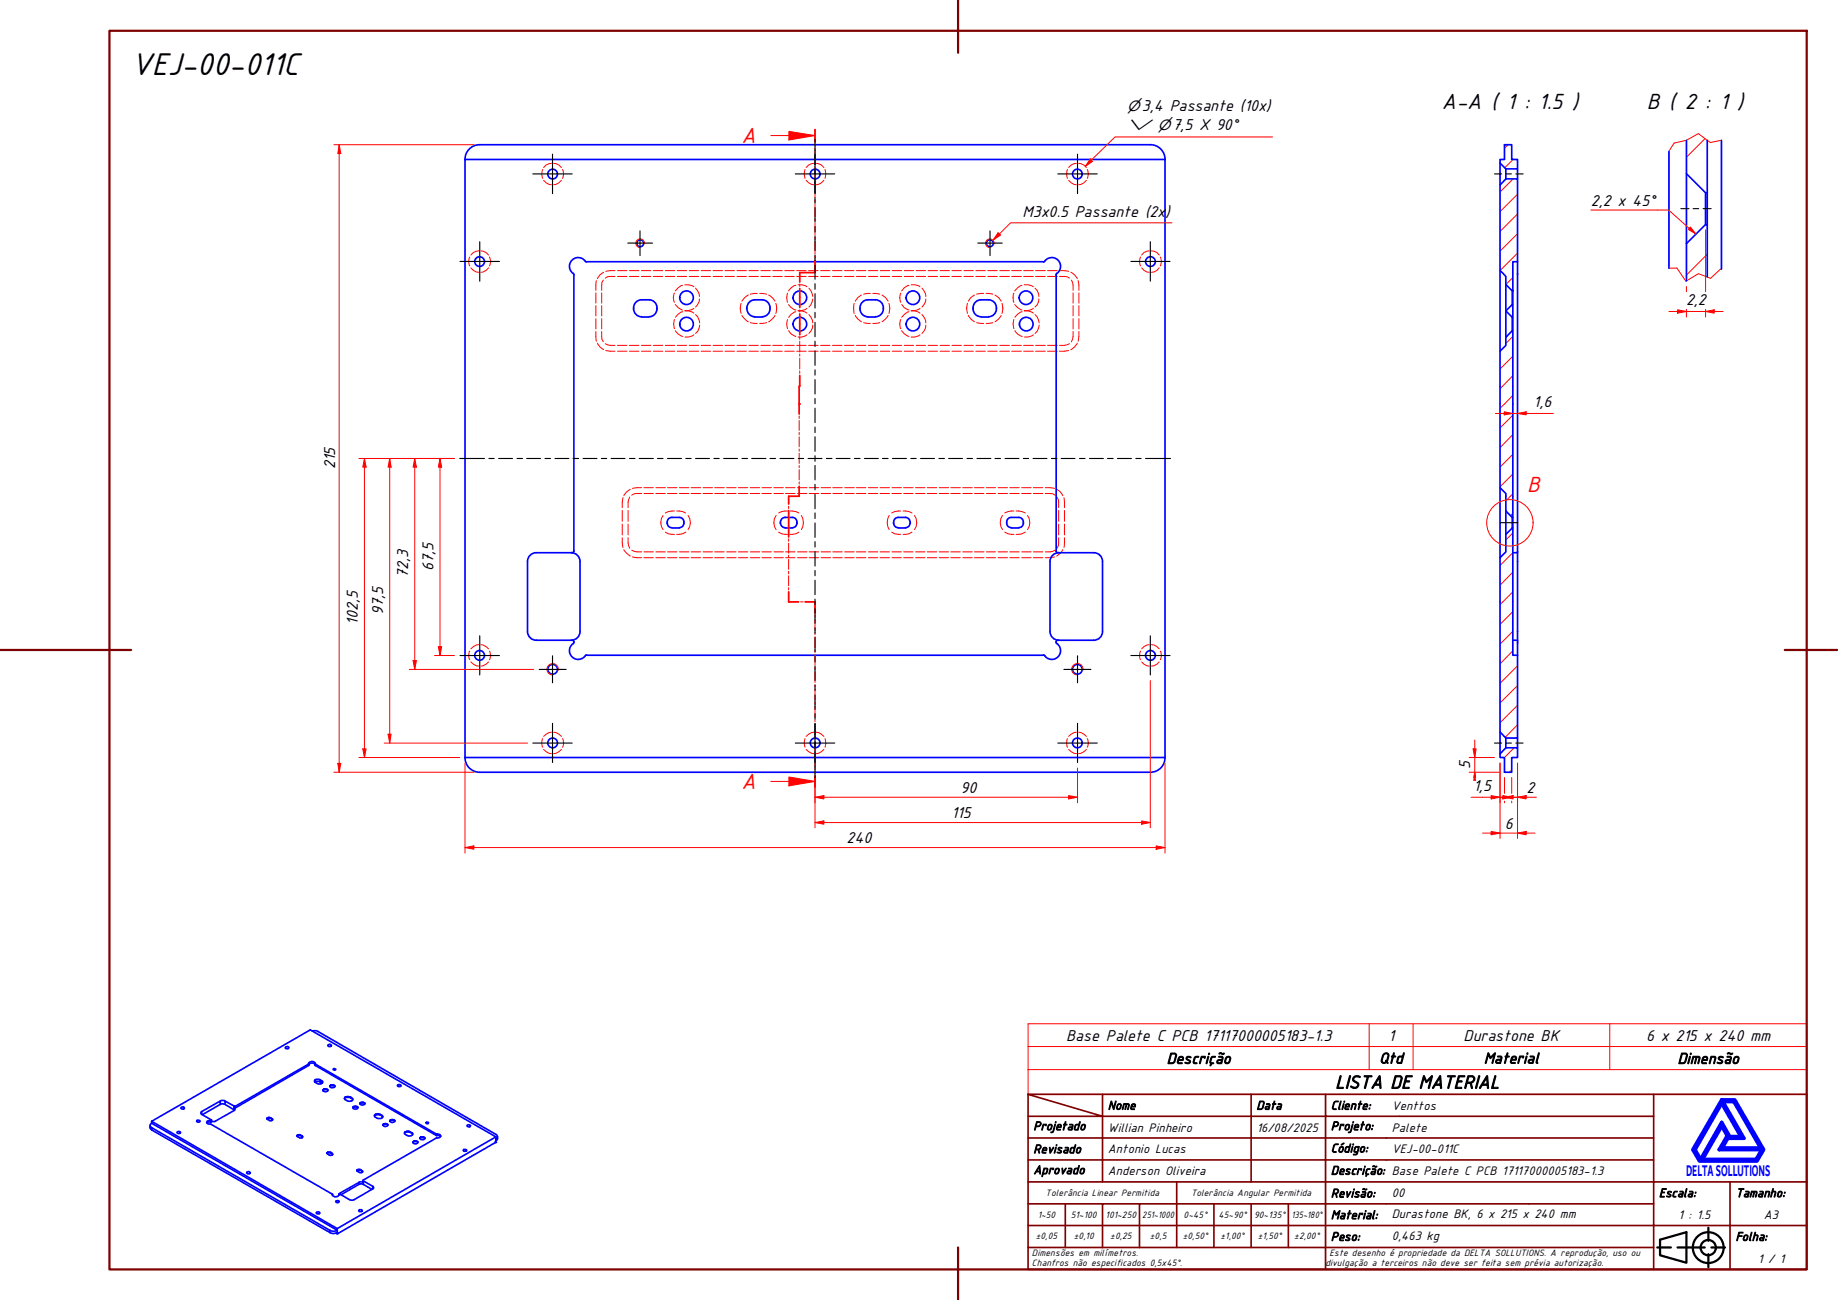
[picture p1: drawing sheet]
<svg xmlns="http://www.w3.org/2000/svg" width="420mm" height="297mm" viewBox="0 0 420 297" stroke-linecap="round" stroke-linejoin="round" font-family="sans-serif">
<!-- layer: Hatch (ABNT) -->
<g fill="none" stroke="#f00" stroke-width=".23">
<path d="M344.7 33.1l-.8 .8M345.9 36.4l-1.9 1.9M389.8 31.7l-4.3 4.2M345.9 40.9l-3 3M346.9 57.8l-4 4M346.9 53.4l-4 4M346.9 48.9l-4 4M346.9 44.4l-4 4M390.3 58.1l-4.8 4.8M345.8 76.9l-1.6 1.6M345.8 63.4l-1.6 1.6M345.8 72.4l-.1 .1"/>
<path d="M345.8 85.8l-2.9 3M345.8 81.4l-2.9 2.9M345.8 90.3l-2.9 3M345.8 99.3l-2.9 3M345.8 94.9l-2.9 2.9M345.8 112.8l-1.6 1.6M345.8 108.3l-2.9 2.9M345.8 103.8l-2.9 2.9M345.8 117.3l-.5 .5M345.8 139.7l-2.9 3M345.8 135.2l-2.9 3M345.8 130.7l-2.9 3"/>
<path d="M345.8 126.3l-2.9 2.9M345.8 121.8l-1.6 1.6M345.8 148.7l-2.9 3M345.8 144.3l-2.9 2.9M346.9 156.6l-4 4M346.9 152.1l-4 4M345.6 175.9l-.5 .6M346.1 170.9l-2.2 2.2M346.9 165.6l-2.8 2.9M346.9 161.1l-4 4"/>
</g>
<!-- layer: Hidden (ABNT) -->
<g fill="none" stroke="#f00" stroke-width=".23">
<path d="M106.4 36.6l-.1 .2M106.6 36.4l-.1 .1M124.1 38.7a2.16 2.16 0 0 0 0 2.1M126 37.3l-1.2 .4-.5 .6M126.6 37.3l1.2 .4 .5 .6M128.6 38.7a2.16 2.16 0 0 1 0 2.1M184 38.7a2.8 2.8 0 0 0 0 2.1M186.1 37.3l-1.3 .4-.5 .6M186.6 37.3l1.2 .4 .5 .6M188.6 38.7a2.8 2.8 0 0 1 0 2.1M244 38.7a2.8 2.8 0 0 0 0 2.1M246.1 37.3l-1.2 .4-.6 .6"/>
<path d="M246.6 37.3l1.2 .4 .5 .6M248.5 38.7a2.16 2.16 0 0 1 0 2.1M266 36.4l.1 .1M266.3 36.6v.2M107.4 58.7a2.16 2.16 0 0 0 0 2.1M109.4 57.3l-1.2 .4-.6 .6M109.9 57.3l1.2 .4 .6 .6M111.9 58.7a2.16 2.16 0 0 1 0 2.1M124.3 41.2l.5 .6 .7 .3 .5 .1M128.3 41.2l-.5 .6-.7 .3-.5 .1M184.3 41.2l.5 .6 .7 .3 .6 .1M188.3 41.2l-.5 .6-.7 .3-.5 .1"/>
<path d="M244.3 41.2l.6 .6 .7 .3 .5 .1M248.3 41.2l-.5 .6-.7 .3-.5 .1M260.7 58.7a2.16 2.16 0 0 0 0 2.1M262.7 57.3l-1.2 .4-.5 .6M263.2 57.3l1.3 .4 .5 .6M265.2 58.7a2.16 2.16 0 0 1 0 2.1M107.6 61.2l.6 .6 .7 .4h.5M111.7 61.2l-.6 .6-.7 .4h-.5M136.2 75.7l.1 2.3M136.2 66.9v2.4M136.2 69.8v2.4M136.2 72.8v2.4"/>
<path d="M136.3 64.1l-.1 2.2M136.6 78.4a2.63 2.63 0 0 0 1.4 1.5M137.5 75.7l.1 1.8 .3 .6M137.5 66.9v2.4M137.5 69.8v2.4M137.5 72.8v2.4M137.9 64l-.3 .5-.1 1.8M138 62.2a2.63 2.63 0 0 0-1.4 1.5M138.4 78.5l1.1 .4h1.1M140.6 61.8l-2.1 .2M140.6 63.2h-1.7l-.5 .3M141.2 61.8h2.1"/>
<path d="M141.2 78.9h2.1M141.2 63.2h2.1M143.9 61.8h2.1M143.9 78.9h2.1M143.9 63.2h2.1M146.6 61.8h2.2M146.6 78.9h2.2M146.6 63.2h2.2M149.4 61.8h2.1M149.4 78.9h2.1M149.4 63.2h2.1M152.1 61.8h2.1"/>
<path d="M152.1 78.9h2.1M152.1 63.2h2.1M154.2 73a2.97 2.97 0 0 0 0 2.1M154.2 67a2.29 2.29 0 0 0 0 2.1M154.4 69.6l.6 .7 1 .6M154.4 75.6a2.49 2.49 0 0 0 1.7 1.3M154.8 61.8h2.2M154.8 78.9h2.2M154.8 63.2h2.2M156 65.2l-1 .6-.6 .7M156.1 71.2a2.69 2.69 0 0 0-1.7 1.3M156.5 65.1h.9l1.2 .4"/>
<path d="M156.6 71h.8l1.2 .6M157.5 61.8h2.2M157.5 78.9h2.2M157.5 63.2h2.2M158.6 76.5l-1.2 .5h-.8M158.6 70.5l-1.2 .5h-.9M159 71.9l.5 .5 .5 1.4M159 65.8l.8 1.4 .1 .5M159.9 68.3l-.1 .6-.8 1.3M160 74.3l-.5 1.4-.5 .5M160.3 61.8h2.1M160.3 78.9h2.1"/>
<path d="M160.3 63.2h2.1M163 61.8h2.2M163 78.9h2.2M163 63.2h2.2M165.7 61.8h2.2M165.7 78.9h2.2M165.7 63.2h2.2M168.5 61.8h2.1M168.5 78.9h2.1M168.5 63.2h2.1M169.2 70.5l.2 1.1M169.4 69.3l-.2 1.1"/>
<path d="M169.6 72.1l.6 .8 .9 .6M171.1 67.4l-.9 .6-.6 .8M171.2 61.8h2.2M171.2 78.9h2.2M171.2 63.2h2.2M171.5 73.7l1.6 .2M173.1 67l-1.6 .2M173.7 67l1.6 .2M173.9 61.8h2.2M173.9 78.9h2.2M173.9 63.2h2.2M175.3 73.7l-1.6 .2"/>
<path d="M175.7 67.4l.8 .6 .7 .8M176.7 61.8h2.1M176.7 78.9h2.1M176.7 63.2h2.1M177.2 72.1l-.7 .8-.8 .6M177.4 69.3l.1 1.1M177.5 70.5l-.1 1.1M179.4 61.8h2.1M179.4 78.9h2.1M179.4 63.2h2.1M180 67a2.97 2.97 0 0 0 0 2.1M180 73a2.97 2.97 0 0 0 0 2.1"/>
<path d="M180.3 69.6a2.69 2.69 0 0 0 1.6 1.3M180.3 75.6a2.49 2.49 0 0 0 1.6 1.3M181.9 65.2a2.69 2.69 0 0 0-1.6 1.3M181.9 71.2a2.69 2.69 0 0 0-1.6 1.3M182.1 61.8h2.2M182.1 78.9h2.2M182.1 63.2h2.2M182.4 65.1h.9l1.2 .4M182.4 71h.9l1.2 .6M184.5 70.5l-1.2 .5h-.9M184.5 76.5l-1.2 .5h-.9M184.8 61.8h2.2"/>
<path d="M184.8 78.9h2.2M184.8 63.2h2.2M184.9 65.8l.5 .6 .4 1.3M184.9 71.9l.8 1.3 .1 .6M185.8 68.3l-.4 1.3-.5 .6M185.8 74.3l-.1 .6-.8 1.3M187.6 61.8h2.1M187.6 78.9h2.1M187.6 63.2h2.1M190.3 61.8h2.2M190.3 78.9h2.2M190.3 63.2h2.2"/>
<path d="M193 61.8h2.2M193 78.9h2.2M193 63.2h2.2M195.1 70.5l.2 1.1M195.3 69.3l-.2 1.1M195.5 72.1l.6 .8 .8 .6M195.8 61.8h2.1M195.8 78.9h2.1M195.8 63.2h2.1M196.9 67.4a2.81 2.81 0 0 0-1.4 1.4M197.4 73.7l1.5 .2M198.5 61.8h2.2"/>
<path d="M198.5 78.9h2.2M198.5 63.2h2.2M198.9 67l-1.5 .2M199.5 67l1.6 .2M201.1 73.7l-1.6 .2M201.2 61.8h2.2M201.2 78.9h2.2M201.2 63.2h2.2M201.6 67.4a2.81 2.81 0 0 1 1.4 1.4M203 72.1l-.6 .8-.8 .6M203.2 69.3l.2 1.1M203.4 70.5l-.2 1.1"/>
<path d="M204 61.8h2.1M204 78.9h2.1M204 63.2h2.1M205.9 67a2.29 2.29 0 0 0 0 2.1M205.9 73a2.29 2.29 0 0 0 0 2.1M206.1 69.6a2.69 2.69 0 0 0 1.7 1.3M206.1 75.6a2.98 2.98 0 0 0 1.7 1.3M206.7 61.8h2.2M206.7 78.9h2.2M206.7 63.2h2.2M207.8 65.2a2.69 2.69 0 0 0-1.7 1.3M207.8 71.2l-1 .6-.7 .7"/>
<path d="M208.3 65.1h.8l1.2 .4M208.3 71h.8l1.2 .6M209.4 61.8h2.2M209.4 78.9h2.2M209.4 63.2h2.2M210.3 70.5l-1.2 .5h-.8M210.3 76.5l-1.2 .5h-.8M210.8 65.8l.8 1.4v.5M210.8 71.9l.8 1.3v.6M211.6 68.3v.6l-.8 1.3M211.6 74.3v.6l-.8 1.3M212.2 61.8h2.1"/>
<path d="M212.2 78.9h2.1M212.2 63.2h2.1M214.9 61.8h2.1M214.9 78.9h2.1M214.9 63.2h2.1M217.6 61.8h2.2M217.6 78.9h2.2M217.6 63.2h2.2M220.3 61.8h2.2M220.3 78.9h2.2M220.3 63.2h2.2M221 70.5l.2 1.1"/>
<path d="M221.2 69.3l-.2 1.1M221.4 72.1l.5 .8 .9 .6M222.8 67.4a2.81 2.81 0 0 0-1.4 1.4M223.1 61.8h2.1M223.1 78.9h2.1M223.1 63.2h2.1M223.3 73.7l1.6 .2M224.9 67l-1.6 .2M225.4 67l1.5 .2M225.8 61.8h2.2M225.8 78.9h2.2M225.8 63.2h2.2"/>
<path d="M226.9 73.7l-1.5 .2M227.5 67.4a2.81 2.81 0 0 1 1.4 1.4M228.5 61.8h2.3M228.5 78.9h2.3M228.5 63.2h2.3M228.9 72.1l-.6 .8-.8 .6M229 69.3l.2 1.1M229.2 70.5l-.2 1.1M231.3 61.8h2.2M231.3 78.9h2.2M231.3 63.2h2.2M231.8 73a2.97 2.97 0 0 0 0 2.1"/>
<path d="M231.8 67a2.97 2.97 0 0 0 0 2.1M232 69.6l.6 .7 1 .6M232 75.6a2.49 2.49 0 0 0 1.7 1.3M233.6 65.2l-1 .6-.6 .7M233.7 71.2a2.69 2.69 0 0 0-1.7 1.3M234 61.8h2.2M234 78.9h2.2M234 63.2h2.2M234.1 65.1h.9l1.2 .4M234.2 71h.8l1.2 .6M236.2 76.5l-1.2 .5h-.8M236.2 70.5l-1.2 .5h-.9"/>
<path d="M236.6 71.9l.5 .5 .5 1.4M236.6 65.8l.5 .6 .4 1.3M236.7 61.8h2.3M236.7 78.9h2.3M236.7 63.2h2.3M237.5 68.3l-.4 1.3-.5 .6M237.6 74.3l-.5 1.4-.5 .5M239.5 61.8h2.2M239.5 78.9h2.2M239.5 63.2h2.2M242.2 61.8l2.1 .2M242.2 63.2h1.7l.6 .3"/>
<path d="M244.5 78.5l-1.2 .4h-1.1M244.8 62.2a3.1 3.1 0 0 1 1.5 1.5M244.9 64l.4 1.1v1.2M245.3 75.7v1.2l-.4 1.2M245.3 66.9v2.4M245.3 69.8v2.4M245.3 72.8v2.4M246.3 78.4a3.1 3.1 0 0 1-1.5 1.5M246.4 64.1l.2 2.2M246.6 75.7l-.2 2.3M246.6 66.9v2.4M246.6 69.8v2.4"/>
<path d="M246.6 72.8v2.4M261 61.2l.5 .6 .7 .4h.5M265 61.2l-.5 .6-.7 .4h-.6M138.5 80.1l2.1 .1M141.2 80.2h2.1M143.9 80.2h2.1M146.6 80.2h2.2M149.4 80.2h2.1M152.1 80.2h2.1M154.8 80.2h2.2M157.5 80.2h2.2M160.3 80.2h2.1"/>
<path d="M163 80.2h2.2M165.7 80.2h2.2M168.5 80.2h2.1M171.2 80.2h2.2M173.9 80.2h2.2M176.7 80.2h2.1M179.4 80.2h2.1M182.1 80.2h2.2M184.8 80.2h2.2M187.6 80.2h2.1M190.3 80.2h2.2M193 80.2h2.2"/>
<path d="M195.8 80.2h2.1M198.5 80.2h2.2M201.2 80.2h2.2M204 80.2h2.1M206.7 80.2h2.2M209.4 80.2h2.2M212.2 80.2h2.1M214.9 80.2h2.1M217.6 80.2h2.2M220.3 80.2h2.2M223.1 80.2h2.1M225.8 80.2h2.2"/>
<path d="M228.5 80.2h2.3M231.3 80.2h2.2M234 80.2h2.2M236.7 80.2h2.3M239.5 80.2h2.2M244.3 80.1l-2.1 .1M142.2 116.6v2.5M142.2 119.7v2.5M142.4 113.7l-.2 2.3M143.6 116.6v2.5M143.6 119.7v2.5M144 113.6l-.4 1.1v1.3"/>
<path d="M144.1 111.8a3.1 3.1 0 0 0-1.5 1.5M146.7 112.8h-1.7l-.6 .3M146.7 111.4l-2.1 .2M147.2 111.4h2.2M147.2 112.8h2.2M149.9 111.4h2.2M149.9 112.8h2.2M151.1 119.5l.1 .8 .4 .7M151.6 117.8l-.4 .7-.1 .9M152.6 111.4h2.1M152.6 112.8h2.1M154.2 116.8l-1.4 .1-.7 .3"/>
<path d="M154.7 116.8l1.3 .1 .7 .3M155.3 111.4h2.2M155.3 112.8h2.2M157.3 117.8l.4 .7 .1 .9M157.8 119.5l-.1 .8-.4 .7M158 111.4h2.1M158 112.8h2.1M160.7 111.4h2.2M160.7 112.8h2.2M163.4 111.4h2.1M163.4 112.8h2.1M166.1 111.4h2.2"/>
<path d="M166.1 112.8h2.2M168.8 111.4h2.1M168.8 112.8h2.1M171.5 111.4h2.2M171.5 112.8h2.2M174.2 111.4h2.1M174.2 112.8h2.1M176.9 119.5l.1 .8 .4 .7M176.9 111.4h2.2M176.9 112.8h2.2M177.4 117.8l-.4 .7-.1 .9M179.6 111.4h2.1"/>
<path d="M179.6 112.8h2.1M180 116.8l-1.3 .1-.7 .3M180.6 116.8l1.3 .1 .7 .3M182.3 111.4h2.2M182.3 112.8h2.2M183.2 117.8l.3 .7 .1 .9M183.6 119.5l-.4 1.5M185 111.4h2.1M185 112.8h2.1M187.7 111.4h2.2M187.7 112.8h2.2M190.4 111.4h2.1"/>
<path d="M190.4 112.8h2.1M193.1 111.4h2.2M193.1 112.8h2.2M195.8 111.4h2.1M195.8 112.8h2.1M198.5 111.4h2.2M198.5 112.8h2.2M201.2 111.4h2.1M201.2 112.8h2.1M202.8 119.5l.5 1.5M203.3 117.8l-.4 .7-.1 .9M203.9 111.4h2.2"/>
<path d="M203.9 112.8h2.2M205.9 116.8l-1.4 .1-.7 .3M206.4 116.8l1.4 .1 .7 .3M206.6 111.4h2.1M206.6 112.8h2.1M209 117.8l.4 .7 .1 .9M209.3 111.4h2.2M209.3 112.8h2.2M209.5 119.5l-.1 .8-.4 .7M212 111.4h2.1M212 112.8h2.1M214.7 111.4h2.2"/>
<path d="M214.7 112.8h2.2M217.4 111.4h2.1M217.4 112.8h2.1M220.1 111.4h2.1M220.1 112.8h2.1M222.8 111.4h2.1M222.8 112.8h2.1M225.5 111.4h2.1M225.5 112.8h2.1M228.2 111.4h2.1M228.2 112.8h2.1M228.7 119.5l.1 .8 .4 .7"/>
<path d="M229.2 117.8l-.4 .7-.1 .9M230.8 111.4h2.2M230.8 112.8h2.2M231.8 116.8l-1.4 .1-.7 .3M232.3 116.8l1.3 .1 .8 .3M233.6 111.4h2.1M233.6 112.8h2.1M234.9 117.8l.4 .7 .1 .9M235.4 119.5l-.1 .8-.4 .7M236.2 111.4h2.2M236.2 112.8h2.2M239 112.8h1.7l.5 .3"/>
<path d="M239 111.4l2 .2M241.6 111.8a2.63 2.63 0 0 1 1.4 1.5M241.6 113.6l.3 .6 .1 1.8M242 116.6v2.5M242 119.7v2.5M243.2 113.7l.1 2.3M243.3 116.6v2.5M243.3 119.7v2.5M142.2 122.9l.2 2.2M142.6 125.6l.7 .8 .8 .6M143.6 122.9v1.2l.4 1.2M144.4 125.7l1.2 .4h1.1"/>
<path d="M144.6 127.2l2.1 .2M147.2 127.4h2.2M147.2 126.1h2.2M149.9 127.4h2.2M149.9 126.1h2.2M152.1 121.6l.7 .4 1.4 .1M152.6 127.4h2.1M152.6 126.1h2.1M155.3 127.4h2.2M155.3 126.1h2.2M156.8 121.6l-.8 .4-1.3 .1M158 127.4h2.1"/>
<path d="M158 126.1h2.1M160.7 127.4h2.2M160.7 126.1h2.2M163.4 127.4h2.1M163.4 126.1h2.1M166.1 127.4h2.2M166.1 126.1h2.2M168.8 127.4h2.1M168.8 126.1h2.1M171.5 127.4h2.2M171.5 126.1h2.2M174.2 127.4h2.1"/>
<path d="M174.2 126.1h2.1M176.9 127.4h2.2M176.9 126.1h2.2M178 121.6l.7 .4 1.3 .1M179.6 127.4h2.1M179.6 126.1h2.1M182.3 127.4h2.2M182.3 126.1h2.2M182.6 121.6l-.7 .4-1.3 .1M185 127.4h2.1M185 126.1h2.1M187.7 127.4h2.2"/>
<path d="M187.7 126.1h2.2M190.4 127.4h2.1M190.4 126.1h2.1M193.1 127.4h2.2M193.1 126.1h2.2M195.8 127.4h2.1M195.8 126.1h2.1M198.5 127.4h2.2M198.5 126.1h2.2M201.2 127.4h2.1M201.2 126.1h2.1M203.8 121.6l.7 .4 1.4 .1"/>
<path d="M203.9 127.4h2.2M203.9 126.1h2.2M206.6 127.4h2.1M206.6 126.1h2.1M208.5 121.6l-.7 .4-1.4 .1M209.3 127.4h2.2M209.3 126.1h2.2M212 127.4h2.1M212 126.1h2.1M214.7 127.4h2.2M214.7 126.1h2.2M217.4 127.4h2.1"/>
<path d="M217.4 126.1h2.1M220.1 127.4h2.1M220.1 126.1h2.1M222.8 127.4h2.1M222.8 126.1h2.1M225.5 127.4h2.1M225.5 126.1h2.1M228.2 127.4h2.1M228.2 126.1h2.1M229.7 121.6l.7 .4 1.4 .1M230.8 127.4h2.2M230.8 126.1h2.2"/>
<path d="M233.6 127.4h2.1M233.6 126.1h2.1M234.4 121.6l-.8 .4-1.3 .1M236.2 127.4h2.2M236.2 126.1h2.2M241 127.2l-2 .2M241.2 125.7l-1.2 .4h-1M242 122.9l-.1 1.8-.3 .6M243 125.6l-.6 .8-.8 .6M243.3 122.9l-.1 2.2M107.4 148.8a2.03 2.03 0 0 0 0 1.9M107.6 151.2l1.3 .9 .5 .1"/>
<path d="M109.4 147.3l-.5 .1-1.3 .9M109.9 147.3l.5 .1 1.3 .9M111.7 151.2l-1.3 .9-.5 .1M111.9 148.8a2.03 2.03 0 0 1 0 1.9M260.7 148.8a2.03 2.03 0 0 0 0 1.9M261 151.2l.5 .6 .7 .3 .5 .1M262.7 147.3l-.5 .1-.7 .4-.5 .5M263.2 147.3l.6 .1 1.2 .9M265 151.2l-1.2 .9-.6 .1M265.2 148.8a2.03 2.03 0 0 1 0 1.9M106.3 172.8l.1 .1M106.5 173l.1 .1"/>
<path d="M124.1 168.8a2.03 2.03 0 0 0 0 1.9M124.3 171.2l1.2 .9 .5 .1M126 167.3l-.5 .1-1.2 .9M126.6 167.3l.5 .1 1.2 .9M128.3 171.2l-1.2 .9-.5 .1M128.6 168.8a2.03 2.03 0 0 1 0 1.9M184 168.8a2.64 2.64 0 0 0 0 1.9M184.3 171.2l1.2 .9 .6 .1M186.1 167.3l-.6 .1-1.2 .9M186.6 167.3l.5 .1 1.2 .9M188.3 171.2l-1.2 .9-.5 .1M188.6 168.8a2.64 2.64 0 0 1 0 1.9"/>
<path d="M244 168.8a2.64 2.64 0 0 0 0 1.9M244.3 171.2l1.3 .9 .5 .1M246.1 167.3l-.5 .1-1.3 .9M246.6 167.3l.5 .1 1.2 .9M248.3 171.2l-1.2 .9-.5 .1M248.5 168.8a2.03 2.03 0 0 1 0 1.9M266.1 173l-.1 .1M266.3 172.8v.1"/>
</g>
<!-- layer: Visible (ABNT) -->
<g fill="none" stroke="#00f" stroke-width=".38">
<path d="M109.6 33.1a3.3 3.3 0 0 0-3.3 3.3M109.7 33.1h153.3M263 33.1a3.3 3.3 0 0 1 3.3 3.3M342.9 37.3v5M343.9 33.1h1.7v3.3h1.3v2.2h-2.7l-1.3-1.3v-.9h1zM344.2 38.6v2.3M346.9 38.6v2.3M381.5 34.6v26.7M385.5 32.1v7.6l4.4 4.4h.4v-12M385.5 39.7v16M393.5 32.1v29.4M133.8 59.7l.3 .2"/>
<path d="M133.8 59.7a2.01 2.01 0 0 0-3.1-.2 2.01 2.01 0 0 0 .5 3.1v63.3l-.4 .4M134.1 59.8h104.4M238.5 59.9l.2-.1a2.01 2.01 0 0 1 3.1-.4 2.01 2.01 0 0 1-.2 3.1M344.2 40.9h2.7v18.9h-1.1v6.7l-1.6-1.5v-1.8l-1.3-1.4v-19.5zM346.9 59.8v89.9M385.5 55.7l4.4-4.4h.4v12M385.5 55.7v8.5M389.9 44.1v7.2M390.3 44.1v7.2M144.8 70.3a1.83 1.83 0 0 0 1.9 2.1M146.7 68.5a1.81 1.81 0 0 0-1.9 1.8M146.7 68.5a3.2 3.2 0 0 1 2.9 .5l.5 .8 .1 .5"/>
<path d="M146.7 72.4h1.6M150.2 70.3a1.83 1.83 0 0 1-1.8 2.1M170.7 70.3v.3M170.8 70.6a1.81 1.81 0 0 0 1.8 1.8M172.5 72.4h1.7M172.5 68.5h1.7M172.6 68.5a1.81 1.81 0 0 0-1.8 1.8M174.2 68.5a1.81 1.81 0 0 1 1.8 1.8M176 70.3a1.83 1.83 0 0 1-1.8 2.1M196.6 70.3a1.83 1.83 0 0 0 1.8 2.1M198.4 72.4h1.7M198.4 68.5h1.7"/>
<path d="M198.4 68.5a1.81 1.81 0 0 0-1.8 1.8M200.1 68.5a1.81 1.81 0 0 1 1.8 1.8M201.9 70.3a1.83 1.83 0 0 1-1.8 2.1M222.4 70.3a1.83 1.83 0 0 0 1.9 2.1M224.3 68.5a1.81 1.81 0 0 0-1.9 1.8M224.3 72.4h1.6M224.3 68.5h1.6M226 68.5a1.81 1.81 0 0 1 1.8 1.8M227.8 70.3a1.83 1.83 0 0 1-1.8 2.1M241.6 62.5l-.2 .3v63.2l.4 .3h8.3M342.9 61.8v18.4M344.2 65v12.1"/>
<path d="M345.7 75.6h.1v42.6l-1.6-1.4v-4l-1.3-1.4v-31.2l1.3-1.3v-1.8zM345.7 69.6h.1v2.9l-1.6-1.5zM345.7 66.5v3.1M345.7 72.5v3.1M345.8 66.5v3.1M345.8 72.5v3.1M152.5 119.3v.3M152.5 119.5l.3 .8 .8 .3M153.6 118.2a1.05 1.05 0 0 0-1.1 1.1M153.6 118.2h1.7a1.05 1.05 0 0 1 1 1.1M156.3 119.5l-.3 .8-.7 .3M156.3 119.3v.3"/>
<path d="M178.4 119.3v.3M178.4 119.5l.3 .8 .8 .3M179.5 118.2h1.6M179.5 118.2a1.05 1.05 0 0 0-1.1 1.1M181.1 118.2a1.05 1.05 0 0 1 1.1 1.1M182.2 119.3v.3M182.2 119.5l-.3 .8-.8 .3M204.3 119.3v.3M204.3 119.5l.3 .8 .7 .3M208 119.3a1.05 1.05 0 0 0-1-1.1h-1.7a1.05 1.05 0 0 0-1 1.1M208 119.5l-.3 .8-.7 .3M208.1 119.3v.3"/>
<path d="M230.1 119.3v.3M230.1 119.5l.3 .8 .8 .3M231.2 118.2a1.05 1.05 0 0 0-1.1 1.1M231.2 118.2h1.7a1.05 1.05 0 0 1 1 1.1M233.9 119.3v.3M233.9 119.5l-.3 .8-.7 .3M342.9 111.4v16M344.2 116.8v5.3M345.7 118.2v2.4M345.8 118.2v2.4M122.6 126.3h8.3M122.6 126.3a2 2 0 0 0-2 2v16"/>
<path d="M130.6 126.3a2 2 0 0 1 2 2v16M153.6 120.6h1.7M179.5 120.6h1.6M205.4 120.6h1.6M231.2 120.6h1.7M242 126.3a2 2 0 0 0-2 2v16M250 126.3a2 2 0 0 1 2 2v16M345.7 120.6h.1v29.1h1.1v18.9h-2.7l-1.3-1.4v-39.8l1.3-1.3v-4zM345.8 126.3h1.1M120.6 144.3a2 2 0 0 0 2 2M122.6 146.3h8.3M130.8 146.3l.4 .3"/>
<path d="M131.2 146.6v.2M131.2 146.8v.1a2.01 2.01 0 0 0-.5 3.1 2.01 2.01 0 0 0 3.1-.2M132.6 144.3a2 2 0 0 1-2 2M134.1 149.7l-.3 .1M134.1 149.7h104.4M240 144.3a2 2 0 0 0 2 2M241.4 146.8l.1 .1a2.02 2.02 0 0 1 .4 3.2 2.02 2.02 0 0 1-3.2-.4h-.2M241.4 146.6v.2M250.1 146.3h-8.3l-.4 .3M252 144.3a2 2 0 0 1-2 2M345.8 146.3h1.1M106.3 173.1v-136.7h160v136.7"/>
<path d="M106.3 173.1h160M106.3 173.1a3.3 3.3 0 0 0 3.3 3.4M109.7 176.5h153.3M266.3 173.1a3.3 3.3 0 0 1-3.3 3.4M342.9 167.2v5.1M344.2 170.9h2.7v2.2h-1.3v3.4h-1.7v-3.4h-1v-.8zM344.2 168.6v2.3M346.9 168.6v2.3M76.3 244.2l.5 .1-.3 .2-.4-.2zM97.3 256.5l.5-.1 .2 .2-.3 .2zM77 281.9h.2"/>
<circle cx="126.3" cy="39.8" r="1.11"/>
<circle cx="186.3" cy="39.8" r="1.11"/>
<circle cx="246.3" cy="39.8" r="1.11"/>
<circle cx="109.6" cy="59.8" r="1.11"/>
<circle cx="146.3" cy="55.6" r=".79"/>
<circle cx="226.3" cy="55.6" r=".79"/>
<circle cx="263" cy="59.8" r="1.11"/>
<circle cx="156.9" cy="68" r="1.56"/>
<circle cx="156.9" cy="74.1" r="1.56"/>
<circle cx="182.8" cy="68" r="1.56"/>
<circle cx="182.8" cy="74.1" r="1.56"/>
<circle cx="208.7" cy="68" r="1.56"/>
<circle cx="208.7" cy="74.1" r="1.56"/>
<circle cx="234.5" cy="68" r="1.56"/>
<circle cx="234.6" cy="74.1" r="1.56"/>
<circle cx="109.6" cy="149.8" r="1.11"/>
<circle cx="126.3" cy="152.9" r="1.11"/>
<circle cx="246.3" cy="152.9" r="1.11"/>
<circle cx="263" cy="149.8" r="1.11"/>
<circle cx="126.3" cy="169.8" r="1.11"/>
<circle cx="186.3" cy="169.8" r="1.11"/>
<circle cx="246.3" cy="169.8" r="1.11"/>
</g>
<!-- layer: Visible Narrow (ABNT) -->
<path d="M147.3 55.8a.98 .98 0 0 0-.8-1.2 .98 .98 0 0 0-1.1 .8 .98 .98 0 0 0 .8 1.1M227.3 55.8a.98 .98 0 0 0-.8-1.2 .98 .98 0 0 0-1.2 .8 .98 .98 0 0 0 .8 1.1M127.6 153.2a1.3 1.3 0 0 0-1-1.6 1.3 1.3 0 0 0-1.5 1.1 1.3 1.3 0 0 0 1 1.5M247.6 153.2a1.3 1.3 0 0 0-1.1-1.6 1.3 1.3 0 0 0-1.5 1.1 1.3 1.3 0 0 0 1.1 1.5" fill="none" stroke="#f00" stroke-width=".23"/>
<!-- layer: Linha Corte (ABNT) -->
<path d="M393.5 32.1l-2.5 .5-2.8-2.1-2.7 1.6-2.8 .6-1.2 1.9M381.5 61.3h1.8l2.1 2.9 2.8-1.7 2.8 1.1 2.3-2.1h.2" fill="none" stroke="#f00" stroke-width=".23"/>
<!-- layer: Visible (ABNT) -->
<circle cx="113.3" cy="261" r=".19" fill="#00f"/>
<g fill="none" stroke="#00f" stroke-width=".38">
<path d="M65.3 239.3l.3-.2 .4 .2a.35 .35 0 0 1-.4 .3 .35 .35 0 0 1-.3-.3zM71.4 235.6l.8-.1 .5 .2 40.8 23.6a.51 .51 0 0 1 .2 .5 .51 .51 0 0 1-.4 .4M75 238.7l.5-.1 .3 .3-.6 .2-.3-.2zM34.3 257.2l.1 .7 .3 .3M34.7 256.7l-.2 .1a.51 .51 0 0 0-.2 .5 .51 .51 0 0 0 .4 .4M34.7 256.7l42.4 24.4-.9 .3-.8-.3M34.7 256.2v.5M34.7 257.7v.5M34.7 258.2l40.7 23.4M34.7 256.2l36.2-20.9 42.4 24.5M34.7 257.7l40.7 23.4M34.7 256.2l42.4 24.5"/>
<path d="M40.5 258.6l.3-.1 .4 .1 .1 .2-.5 .2-.3-.1zM41.4 253l.5-.1 .3 .3-.5 .2-.4-.2zM45 256l.7 .1a.35 .35 0 0 1-.4 .3 .35 .35 0 0 1-.3-.4zM46.1 254l-.2 .2 .2 .4M46.1 254l4.3-2.4v.7l-4.1 2.4M46.1 254v.6M46.1 254.6l2.2 1.3M48.1 256l-.7 .1a.52 .52 0 0 0 .1 .7 .52 .52 0 0 0 .7 0l27.8 16.1M48.1 256h.2M48.1 256.3h.2M48.1 256.3l-.8 .3M48.1 256v.3"/>
<path d="M48.3 256v.3M48.3 255.9v.1M48.3 255.9v.4M48.3 256h.1M48.3 256.3h.1M50.4 251.6l.1-.2 .9 .2M50.4 252.3l.3-.1 .7 .1M51.4 251.6l2.2 1.2-.1 .8-2.1-1.3zM53.5 253.1l.2 .3-.2 .3-4.4 2.6-.8-.1M53.5 253.6l.1 .1M53.6 252.8h.2M53.6 253.2h.2"/>
<path d="M53.8 252.8v.4M61 255.6h1.2M61.8 255.4l.4 .3M62.2 255.6l.1 .1a.41 .41 0 0 1-.2 .4 .41 .41 0 0 1-.5-.1l-.4-.2M67.9 259.5l.6-.1 .5 .2M70.5 243.1h.1M70.5 243.1v.3v-.3M70.5 243.1a.83 .83 0 0 1 .8-.5 .83 .83 0 0 1 .8 .5M70.5 243.3a.95 .95 0 0 1 1.6 0M70.5 243.1l-16.7 9.7M70.5 243.4l-16.7 9.8M71.9 246.9l.2-.2v.6a1.12 1.12 0 0 1 1.5 .2 1.21 1.21 0 0 1-1.7-.6z"/>
<path d="M72 247.3h.1M72.1 243.1h.1M72.1 243.1v.3v-.3M72.1 243.1l27.7 16M72.1 243.4l27.7 16M73.8 249.2a.67 .67 0 0 1 1.1 0M73.9 249h1M74 248.9l.6-.1 .3 .4a.58 .58 0 0 1-.6 .3 .58 .58 0 0 1-.4-.5zM75.4 248.2a.73 .73 0 0 1 1.2 0M75.4 248.1h1.1M75.6 248l.6-.1 .3 .2a.55 .55 0 0 1-.5 .4 .55 .55 0 0 1-.6-.4zM78.7 251a.93 .93 0 0 1 1.3-.3l.6 .6"/>
<path d="M78.8 250.8l1-.1 .6 .2M80.6 253.1a.67 .67 0 0 1 1.2 0M80.7 253l.5-.1 .6 .1M82.2 252.2a.73 .73 0 0 1 1.2 0M82.3 252.1h1.1M85.6 254.9a1.13 1.13 0 0 1 1.7 0l.2 .3M85.7 254.8l1-.1 .5 .2M87.5 257.1a.67 .67 0 0 1 1.1 0M87.6 257h1M89.1 256.1a.73 .73 0 0 1 1.2 0M89.2 256h1M90.8 248l.3-.2 .6 .2-.3 .3h-.4z"/>
<path d="M92.5 258.9a1.09 1.09 0 0 1 1.8 .1l.1 .1M92.5 258.7l.7-.1 .9 .3M99.8 259.1h.1M99.8 259.4h.1M99.8 259.1v.3M99.9 259.1l.7 .2a.56 .56 0 0 1-.1 .6 .56 .56 0 0 1-.7 .1l-16.8 9.8M99.9 259.4l.8 .3M99.9 259.1v.3M106.8 257.1l.3-.1 .4 .1 .1 .2-.5 .2-.3-.1zM113.3 259.8v.9M113.3 259.8l-36.2 20.9M113.7 259.7v.7l-.4 .3"/>
<path d="M56.4 267.8l.6-.1 .2 .2a.42 .42 0 0 1-.4 .3 .42 .42 0 0 1-.4-.4zM72.3 277.1l.2-.2 .5 .1a.39 .39 0 0 1-.3 .4 .39 .39 0 0 1-.4-.3zM74.7 263.4h.7l.5 .2M76 272.9a.75 .75 0 0 0 .7 .6 .75 .75 0 0 0 .8-.6M76 272.9v.2M76.8 274.5l.4-.2 .3 .2a.39 .39 0 0 1-.3 .3 .39 .39 0 0 1-.4-.3zM77.5 272.9v.2M77.8 272.6l-.2 .2M81.6 267.4l1.1 .1M82 270.2l.2-.1 .9 .1M82 276.5l.2-.1 .5 .1a.35 .35 0 0 1-.3 .4 .35 .35 0 0 1-.4-.4zM82 270.6l.4-.1 .7 .1"/>
<path d="M82 270.2l-4.2 2.4v.3M82 270.2v.4M82 270.6l-4 2.4M83 269.7v.4M83.1 270.2l-.1-.4 2.2 1.3M83.1 270.2v.4M83.1 270.6l1.9 1.2M85.2 271.1l.2 .2-.2 .3M85.2 271.1v.5l-4.6 2.6-.7-.1-2.2-1.3-.2 .1M94.4 261a.67 .67 0 0 1 1.1 0M94.4 260.9h1.1M95.9 260.1a.84 .84 0 0 1 1.3 0"/>
<path d="M96 260h1.1M105.9 262.7l.1-.1 .6 .1a.35 .35 0 0 1-.3 .4 .35 .35 0 0 1-.4-.4zM113.3 260.7v.3l-36.1 20.9-.1-.3M113.3 260.7v.1M75.4 281.6l.8 .3 .9-.3M75.4 281.1v.5M77 281.7v.2l-.2-.2M77.1 280.7v.9"/>
</g>
<circle cx="61.2" cy="255.4" r=".19" fill="#00f"/>
<path d="M61.2 255.4l-.2 .1 .2 .3M61.2 255.4h.6M72.1 246.7v.5M72.1 246.7h1.1M73.2 246.7l.4 .3v.4M73.2 246.7v.5M73.6 247l.2 .2-.2 .3M79 250.7h-.1" fill="none" stroke="#00f" stroke-width=".38"/>
<circle cx="80" cy="250.7" r=".19" fill="#00f"/>
<path d="M79 250.7l.6-.1 .9 .4M80.5 250.9l.1 .2-.1 .4M80.8 252.8h.7l.3 .2a.55 .55 0 0 1-.6 .4 .55 .55 0 0 1-.5-.4zM82.3 252l.5-.2 .6 .2a.54 .54 0 0 1-.6 .5 .54 .54 0 0 1-.5-.5zM87.3 254.9a.42 .42 0 0 1 .1 .5 .42 .42 0 0 1-.5 .2h-.5l-.6-.3M87.6 256.9l.5-.2 .5 .2a.54 .54 0 0 1-.5 .5 .54 .54 0 0 1-.5-.5zM89.3 255.9l.6-.1 .3 .2a.55 .55 0 0 1-.5 .5 .55 .55 0 0 1-.5-.5zM93.7 258.6l.6 .3a.7 .7 0 0 1-.4 .7 .7 .7 0 0 1-.8-.2M96.1 259.8h.7l.3 .2a.55 .55 0 0 1-.5 .4 .55 .55 0 0 1-.6-.4zM81.7 267.6l.5 .3M94.6 260.8l.3-.1 .6 .2a.55 .55 0 0 1-.5 .5 .55 .55 0 0 1-.6-.5z" fill="none" stroke="#00f" stroke-width=".38"/>
<circle cx="81.7" cy="267.3" r=".19" fill="#00f"/>
<g fill="none" stroke="#00f" stroke-width=".38">
<path d="M68 259.4h-.1l.1 .3M68 259.4h.1M68.1 259.3h.5M68.6 259.3l.5 .3M68.6 259.3v.1M92.6 258.6l-.1 .4 .6 .4M93.7 258.6l-.8-.1-.3 .2M74.9 263.4l-.2 .2 .6 .4 .6-.1M81.8 267.3l-.2 .1 .1 .2M81.8 267.3h.6M82.4 267.3l.4 .3M82.4 267.3h.1"/>
<path d="M82.8 267.5l.1 .1a.41 .41 0 0 1-.3 .4 .41 .41 0 0 1-.4-.1"/>
</g>
<circle cx="75.5" cy="263.3" r=".19" fill="#00f"/>
<g fill="none" stroke="#00f" stroke-width=".38">
<path d="M61 255.6l.2-.2h.5l.7 .4M67.9 259.6l.3-.3h.3l.7 .5M69.1 259.6l.1 .1a.42 .42 0 0 1-.3 .3 .42 .42 0 0 1-.4 0l-.5-.3M78.9 250.7l-.2 .2a1.26 1.26 0 0 0 1.6 .6h.2M85.9 254.7l-.3 .2 .2 .4M85.9 254.6l.3-.1 .7 .1M86.9 254.7l.4 .2M74.9 263.3h.1M74.9 263.3h.6M74.9 263.3l-.2 .2M75.5 263.3l.4 .3M75.9 263.6l.2 .1-.2 .2"/>
<path d="M75.9 263.6l.2 .2M81.6 267.5l.1-.2h.5l.7 .4"/>
</g>
<!-- layer: Linha Corte (ABNT) -->
<g fill="none" stroke="#f00" stroke-width=".23">
<path d="M186.3 29.6v2.8M186.3 32.9v.5M186.3 33.8v2.9M186.3 37.1v.5M186.3 38.1v2.8M186.3 41.4v.6M186.3 42.4v2.8M186.3 45.6v.6M186.3 46.7v2.8M186.3 50v.5M186.3 50.9v2.9M186.3 54.2v.5"/>
<path d="M186.3 55.2v2.8M186.3 58.5v.5M186.3 59.5v2.8h-3.5v2.1M182.8 64.9v.6M182.8 65.9v4.4M182.8 70.8v.5M182.8 71.7v4.8M182.8 76.9v.6M182.8 78v2.4M182.7 92.3h.1M182.8 80.9v.5M182.8 81.8v2.5"/>
<path d="M182.8 84.8v.5M182.8 85.8l-.1 6.5"/>
</g>
<path d="M186.3 29.6v2.8M186.3 59.5v2.8h-3.5v2.1M182.8 65.9v4.4M182.8 71.7v4.8M182.8 85.8l-.1 6.5" fill="none" stroke="#f00" stroke-width=".38"/>
<circle cx="182.7" cy="92.3" r=".19" fill="#f00"/>
<g fill="none" stroke="#f00" stroke-width=".23">
<path d="M180.3 31h6M182.7 92.3v2.3M182.7 95v.6M182.7 96.1v2.2M182.7 98.8v.6M182.7 99.8v2.3M180.3 115.7v.5M180.3 116.6v6.1M182.7 102.6v.5M182.7 103.6v2.3M182.7 106.3v.6M182.7 107.3v2.4"/>
<path d="M182.7 110.1v.5M182.7 111.1v2.3h-2.4v1.8M180.3 123.1v.6M180.3 124.1v2.3M180.3 126.9v.5M180.3 127.8v2.3M180.3 130.5v.6M180.3 131.6v2.2M180.3 134.3v.5M180.3 135.2v2.3h2.3M183 137.5h.6M184 137.5h2.3v2.6"/>
<path d="M186.3 140.5v.6M186.3 141.5v2.6M186.3 144.5v.5M186.3 145.5v2.5M186.3 148.4v.6M186.3 149.5v2.5M186.3 152.4v.6M186.3 153.5v2.4M186.3 156.4v.6M186.3 157.4v2.5M186.3 160.4v.6M186.3 161.4v2.5"/>
<path d="M186.3 164.4v.5M186.3 165.3v2.6M186.3 168.3v.6M186.3 169.3v2.6M186.3 172.3v.5M186.3 173.3v2.5M186.3 176.3v.5M186.3 177.3v2.5"/>
</g>
<path d="M182.7 92.3v2.3M180.3 116.6v6.1M182.7 111.1v2.3h-2.4v1.8M180.3 135.2v2.3h2.3M184 137.5h2.3v2.6M186.3 177.3v2.5" fill="none" stroke="#f00" stroke-width=".38"/>
<path d="M180.3 30l6 1-6 1z" fill="#f00"/>
<path d="M176.2 31h4.1M180.3 30l6 1-6 1zM180.3 178.5h6" fill="none" stroke="#f00" stroke-width=".23"/>
<path d="M180.3 177.5l6 1-6 1.1z" fill="#f00"/>
<path d="M176.2 178.5h4.1M180.3 177.5l6 1-6 1.1z" fill="none" stroke="#f00" stroke-width=".23"/>
<!-- layer: Detail Boundary (ABNT) -->
<circle cx="345.2" cy="119.5" r="5.3" fill="none" stroke="#f00" stroke-width=".23"/>
<path d="M249.5 36.6l-1.4 1.4M235 239.1h178v-5.2h-178v10.5M313 233.9v10.5M323 233.9v10.5M368 233.9v10.5M413 239.1v5.3h-178M235 244.4v5.6h178v-5.6" fill="none" stroke="#f00" stroke-width=".23"/>
<!-- layer: Borda A3/A4 (ABNT) -->
<path d="M25 7h388v283.1h-388zM219 0v12.1M0 148.5h30M408 148.5h12M219 285v12" fill="none" stroke="#800000" stroke-width=".51"/>
<path d="M393.6 257.3l1.2 2.2-1.8 3.2h9.7l-1.3 2.2h-12.2zM393.6 252.1l4.4 7.6h-2.6l-1.8-3.2-4.9 8.4-1.2-2.2zM393.6 251.3h3l6.6 11.4-1.6 2.6h-13.1l-1.5-2.6zM393.8 251.7h2.6l6.1 10.6h-8.8l1.3-2.2h3.7zM395 259.7h.2l-.1 .2z" fill="none" stroke="#00f" stroke-width=".83"/>
<!-- layer: 0 -->
<path d="M388.5 265.3h13.1" fill="none" stroke="#000" stroke-width=".23"/>
<g fill="none" stroke="#800000" stroke-width=".38">
<path d="M235 250l17 5.1h-17M235 250h178v40.1h-178zM252 255.1h34v4.9h17M252 255.1v15M252 250v5.1M286 250v5.1h17v4.9M303 250v5.1h75M378 250v20.1h-143M235 260h51v10.1M235 275.1h17M243.5 275.1v9.9M260.5 275.1h-8.5v9.9"/>
<path d="M269 270.1v14.9h-8.5M277.5 275.1v9.9h-8.5M286 275.1v9.9h8.5M294.5 275.1v9.9M303 275.1h-42.5v9.9M303 260v5h-68M303 275.1v9.9h75M303 260h75M303 275.1h75M378 265h-75v10.1M395.5 270.1v9.9h17.5M413 270.1h-35v9.9h17.5v10.1"/>
<path d="M235 285h25.5M235 280h143v10.1M277.5 285h8.5M294.5 285h8.5v5.1"/>
</g>
<g fill="none" stroke="#000" stroke-width=".51">
<path d="M378.8 285h3.2M379.5 283.3l6-1.8v7l-6-1.7zM383.5 285h6.2M390.5 280.5v3M390.5 286.6v2.9M391.2 285h3.1"/>
<circle cx="390.5" cy="285.1" r="3.5"/>
<circle cx="390.5" cy="285.1" r="1.75"/>
</g>
<path d="M249.2 36.3l.5 .6-1.6 1.1z" fill="#f00"/>
<path d="M249.2 36.3l.5 .6-1.6 1.1zM290.9 31.3h-36l-5.4 5.3M228.5 53.5l-1.5 1.3" fill="none" stroke="#f00" stroke-width=".23"/>
<path d="M228.2 53.2l.5 .5-1.7 1.1z" fill="#f00"/>
<path d="M228.2 53.2l.5 .5-1.7 1.1zM267.9 50.9h-36.9l-2.5 2.6" fill="none" stroke="#f00" stroke-width=".23"/>
<!-- layer: Marca de centro (ISO) -->
<g fill="none" stroke="#000" stroke-width=".25">
<path d="M121.8 39.7h9M126.3 35.2v9M181.8 39.7h9M186.3 35.2v9M241.8 39.7h9M246.3 35.2v9M105.2 59.7h9M109.7 55.2v9M258.5 59.7h9M263 55.2v9M105.2 149.8h9M109.7 145.3v8.9"/>
<path d="M258.5 149.8h9M263 145.3v8.9M121.8 169.8h9M126.3 165.3v8.9M181.8 169.8h9M186.3 165.3v8.9M241.8 169.8h9M246.3 165.3v8.9"/>
</g>
<path d="M186.3 182.2h2" fill="none" stroke="#f00" stroke-width=".23"/>
<path d="M186.3 182.2l2-.4v.7z" fill="#f00"/>
<path d="M186.3 182.2l2-.4v.7zM244.3 182.2h2" fill="none" stroke="#f00" stroke-width=".23"/>
<path d="M244.3 181.8l2 .4-2 .3z" fill="#f00"/>
<path d="M186.3 177.7v5.7M246.3 175.5v7.9M188.3 182.2h56M244.3 181.8l2 .4-2 .3zM261 187.9h2" fill="none" stroke="#f00" stroke-width=".23"/>
<path d="M261 187.6l2 .3-2 .4z" fill="#f00"/>
<path d="M186.3 187.9h2M261 187.6l2 .3-2 .4z" fill="none" stroke="#f00" stroke-width=".23"/>
<path d="M186.3 187.9l2-.3v.7z" fill="#f00"/>
<path d="M263 155.5v33.7M186.3 177.7v11.5M337.1 171.1v2M186.3 187.9l2-.3v.7zM188.3 187.9h72.7" fill="none" stroke="#f00" stroke-width=".23"/>
<!-- layer: Linha de centro (ISO) -->
<path d="M341.6 39.7h1.7M344.3 39.7h1.2M346.5 39.7h1.7M341.6 169.8h1.7M344.3 169.8h1.2M346.5 169.8h1.7" fill="none" stroke="#000" stroke-width=".25"/>
<path d="M336.7 171.1h.7l-.3 2z" fill="#f00"/>
<path d="M336.7 171.1h.7l-.3 2z" fill="none" stroke="#f00" stroke-width=".23"/>
<path d="M337.1 176.5l.3 1.9h-.7z" fill="#f00"/>
<path d="M343.9 94.5h1.9M335.9 173.1h5.7M335.9 176.5h6.7M337.1 177.7v-1.2l.2 1.2M337.1 169.1v2M337.1 173.1v3.4l-.2 1.2" fill="none" stroke="#f00" stroke-width=".23"/>
<path d="M343.9 94.1l1.9 .4-1.9 .3z" fill="#f00"/>
<path d="M343.9 94.1l1.9 .4-1.9 .3zM346.9 94.5h2" fill="none" stroke="#f00" stroke-width=".23"/>
<path d="M346.9 94.5l2-.4v.7z" fill="#f00"/>
<path d="M341.8 94.5h2.1M345.8 94.5h1.1M346.9 94.5l2-.4v.7zM348.9 94.5h6.2M77.5 174.4v2.1" fill="none" stroke="#f00" stroke-width=".23"/>
<path d="M77.2 174.4h.7l-.4 2.1z" fill="#f00"/>
<path d="M77.5 33.1v2M77.2 174.4h.7l-.4 2.1z" fill="none" stroke="#f00" stroke-width=".23"/>
<path d="M77.5 33.1l.4 2h-.7z" fill="#f00"/>
<path d="M76.3 33.1h32.1M77.5 33.1l.4 2h-.7zM77.5 35.1v139.3M76.3 176.5h32.1M340.9 190.4h2" fill="none" stroke="#f00" stroke-width=".23"/>
<path d="M340.9 190l2 .4-2 .3z" fill="#f00"/>
<path d="M340.9 190l2 .4-2 .3zM346.9 190.4h2" fill="none" stroke="#f00" stroke-width=".23"/>
<path d="M346.9 190.4l2-.4v.7z" fill="#f00"/>
<path d="M342.9 174.4v17.2M346.9 174.4v17.2M338.9 190.4h2M342.9 190.4h4M343.5 182.2h2.1M346.9 190.4l2-.4v.7zM348.9 190.4h2" fill="none" stroke="#f00" stroke-width=".23"/>
<path d="M343.5 181.8l2.1 .4-2.1 .3z" fill="#f00"/>
<path d="M343.5 181.8l2.1 .4-2.1 .3zM346.9 182.2h2" fill="none" stroke="#f00" stroke-width=".23"/>
<path d="M346.9 182.2l2-.4v.7z" fill="#f00"/>
<path d="M345.6 177.7v3.6M346.9 174.4v9M340.9 182.2h2.6M345.6 182.2h1.3M345.6 183.1v.3M346.9 182.2l2-.4v.7zM348.9 182.2h2.3" fill="none" stroke="#f00" stroke-width=".23"/>
<path d="M340.9 181.8l2 .4-2 .3z" fill="#f00"/>
<path d="M340.9 181.8l2 .4-2 .3zM343.9 182.2h2" fill="none" stroke="#f00" stroke-width=".23"/>
<path d="M343.9 182.2l2-.4v.7z" fill="#f00"/>
<path d="M383.5 71.2h2M342.9 174.4v9M343.9 177.7v3.6M336.3 182.2h4.6M342.9 182.2h1M343.9 182.2l2-.4v.7zM343.9 183.1v.3M345.9 182.2h2" fill="none" stroke="#f00" stroke-width=".23"/>
<path d="M383.5 70.8l2 .4-2 .4z" fill="#f00"/>
<path d="M383.5 70.8l2 .4-2 .4zM389.9 71.2h2" fill="none" stroke="#f00" stroke-width=".23"/>
<path d="M389.9 71.2l2-.4v.8z" fill="#f00"/>
<path d="M389.9 52.5v14.2M381.5 71.2h2M385.5 71.2h4.4M385.5 65.5v1.2M385.5 70.7v1.7M389.9 71.2l2-.4v.8zM389.9 70.7v1.7M391.9 71.2h2M83.3 171.1v2" fill="none" stroke="#f00" stroke-width=".23"/>
<!-- layer: Marca de centro (ISO) -->
<path d="M143.5 55.5h5.7M146.3 52.8v5.6M223.5 55.5h5.6M226.3 52.8v5.6M123.3 153h6.1M126.3 149.8v6.2M243.2 153h6.2M246.3 149.8v6.2" fill="none" stroke="#000" stroke-width=".25"/>
<!-- layer: Linha de centro (ISO) -->
<g fill="none" stroke="#000" stroke-width=".25">
<path d="M186.3 31.9v5.7M186.3 38.7v1.2M186.3 40.9v3.3M186.3 45.2v1.3M186.3 47.4v3.3M186.3 51.7v1.3M186.3 54v3.3M186.3 58.3v1.2M186.3 60.6v3.2M186.3 64.8v1.3M186.3 67.1v3.3M186.3 71.4v1.2"/>
<path d="M186.3 73.6v3.3M186.3 78v1.2M186.3 80.2v3.3M186.3 84.5v1.2M186.3 86.7v3.3M186.3 91v1.3M186.3 93.3v3.3M186.3 97.6v1.3M186.3 99.8v3.3M105.1 104.8h5.6M111.8 104.8h1.2M114 104.8h3.2"/>
<path d="M118.2 104.8h1.2M120.4 104.8h3.2M124.6 104.8h1.3M126.9 104.8h3.1M131 104.8h1.3M133.3 104.8h3.2M137.5 104.8h1.2M139.7 104.8h3.2M143.9 104.8h1.3M146.1 104.8h3.3M150.3 104.8h1.3M152.6 104.8h3.2"/>
<path d="M156.8 104.8h1.2M159 104.8h3.2M163.2 104.8h1.2M165.4 104.8h3.2M169.6 104.8h1.3M171.8 104.8h3.3M176 104.8h1.3M178.3 104.8h3.2M182.5 104.8h1.2M184.7 104.8h3.2M186.3 104.1v1.3M186.3 106.3v3.4"/>
<path d="M186.3 110.7v1.2M186.3 113v3.3M186.3 117.2v1.3M186.3 119.5v3.3M188.9 104.8h1.3M191.1 104.8h3.2M195.3 104.8h1.3M197.6 104.8h3.2M201.7 104.8h1.3M204 104.8h3.2M208.2 104.8h1.2M210.4 104.8h3.2"/>
<path d="M214.6 104.8h1.3M216.9 104.8h3.1M221 104.8h1.3M223.3 104.8h3.2M227.5 104.8h1.2M229.7 104.8h3.2M233.9 104.8h1.2M236.2 104.8h3.1M240.3 104.8h1.3M242.6 104.8h3.1M246.8 104.8h1.2M249 104.8h3.2"/>
<path d="M253.2 104.8h1.2M255.5 104.8h3.1M259.7 104.8h1.2M261.9 104.8h5.7M186.3 123.7v1.3M186.3 126v3.3M186.3 130.4v1.2M186.3 132.6v3.3M186.3 136.9v1.2M186.3 139.1v3.3M186.3 143.4v1.3M186.3 145.7v3.3"/>
<path d="M186.3 150v1.2M186.3 152.2v3.3M186.3 156.5v1.3M186.3 158.8v3.3M186.3 163.1v1.2M186.3 165.3v3.3M186.3 169.6v1.3M186.3 171.9v5.8"/>
</g>
<path d="M82.9 171.1h.8l-.4 2z" fill="#f00"/>
<path d="M83.3 104.8v1.9M82.9 171.1h.8l-.4 2z" fill="none" stroke="#f00" stroke-width=".23"/>
<path d="M83.3 104.8l.4 1.9h-.8z" fill="#f00"/>
<path d="M82 104.8h21.8M83.3 104.8l.4 1.9h-.8zM83.3 106.7v64.4M89.1 104.8v1.9M82 173.1h23.1" fill="none" stroke="#f00" stroke-width=".23"/>
<path d="M89.1 104.8l.3 1.9h-.7z" fill="#f00"/>
<path d="M89.1 104.8l.3 1.9h-.7zM89.1 167.8v2" fill="none" stroke="#f00" stroke-width=".23"/>
<path d="M88.7 167.8h.7l-.3 2z" fill="#f00"/>
<path d="M87.8 104.8h16M89.1 106.7v61.1M100.6 104.8v1.9M87.8 169.8h32.8M88.7 167.8h.7l-.3 2z" fill="none" stroke="#f00" stroke-width=".23"/>
<path d="M100.6 104.8l.4 1.9h-.8z" fill="#f00"/>
<path d="M100.6 104.8l.4 1.9h-.8zM100.6 147.8v2" fill="none" stroke="#f00" stroke-width=".23"/>
<path d="M100.2 147.8h.8l-.4 2z" fill="#f00"/>
<path d="M94.8 104.8v1.9M99.3 104.8h4.5M100.6 106.7v41.1M99.3 149.8h4.6M100.2 147.8h.8l-.4 2z" fill="none" stroke="#f00" stroke-width=".23"/>
<path d="M94.8 104.8l.4 1.9h-.8z" fill="#f00"/>
<path d="M94.8 104.8l.4 1.9h-.8zM94.8 150.9v2.1" fill="none" stroke="#f00" stroke-width=".23"/>
<path d="M94.4 150.9h.8l-.4 2.1z" fill="#f00"/>
<path d="M93.5 104.8h10.3M94.8 106.7v44.2M93.5 153h16M94.4 150.9h.8l-.4 2.1zM109.7 153h12.3M106.3 193.7h2" fill="none" stroke="#f00" stroke-width=".23"/>
<path d="M106.3 193.7l2-.4v.7z" fill="#f00"/>
<path d="M106.3 193.7l2-.4v.7zM264.3 193.7h2" fill="none" stroke="#f00" stroke-width=".23"/>
<path d="M264.3 193.3l2 .4-2 .3z" fill="#f00"/>
<path d="M106.3 174.4v20.5M266.3 174.4v20.5M108.3 193.7h156M264.3 193.3l2 .4-2 .3z" fill="none" stroke="#f00" stroke-width=".23"/>
<!-- layer: Linha de centro (ISO) -->
<path d="M384.2 47.7h1.9M387 47.7h1.3M389.3 47.7h1.9" fill="none" stroke="#000" stroke-width=".25"/>
<path d="M386.1 52.2l1.6 1.3" fill="none" stroke="#f00" stroke-width=".23"/>
<path d="M386.4 51.9l1.3 1.6-1.7-1.1z" fill="#f00"/>
<path d="M363.7 48h17.7l4.7 4.2M386.4 51.9l1.3 1.6-1.7-1.1z" fill="none" stroke="#f00" stroke-width=".23"/>
<!-- layer: Linha de centro (ISO) -->
<path d="M343 119.4h4" fill="none" stroke="#000" stroke-width=".25"/>
<text font-size="7.7" x="30" y="17.1">VEJ-00-011C</text>
<g font-size="5.4">
<text x="329.6" y="24.9">A-A ( 1 : 1.5 )</text>
<text x="376.4" y="24.9">B ( 2 : 1 )</text>
</g>
<g font-size="5.4" fill="#f00">
<text x="169.5" y="32.8">A</text>
<text x="349.1" y="112.5">B</text>
<text x="169.5" y="180.3">A</text>
</g>
<text font-size="4.6" x="305.2" y="248.7">LISTA DE MATERIAL</text>
<g font-size="3.9">
<text x="363.7" y="47">2,2 x 45°</text>
<text x="233.7" y="49.6">M3x0.5 Passante (2x</text>
<text x="266.4" y="49.6">)</text>
<text x="385.4" y="69.6">2,2</text>
<text x="350.6" y="92.9">1,6</text>
<text x="76.6" y="107.2" transform="rotate(-90 76.6 107.2)">215</text>
<text x="99.1" y="130.4" transform="rotate(-90 99.1 130.4)">67,5</text>
<text x="93.3" y="132.1" transform="rotate(-90 93.3 132.1)">72,3</text>
<text x="81.8" y="142.8" transform="rotate(-90 81.8 142.8)">102,5</text>
<text x="87.6" y="140.4" transform="rotate(-90 87.6 140.4)">97,5</text>
<text x="336.1" y="175.7" transform="rotate(-90 336.1 175.7)">5</text>
<text x="219.6" y="181.2">90</text>
<text x="336.8" y="180.6">1,5</text>
<text x="348.9" y="181.2">2</text>
<text x="217.5" y="186.9">115</text>
<text x="344" y="189.3">6</text>
<text x="193.5" y="192.6">240</text>
<text x="243.7" y="237.8">Base Palete C PCB 17117000005183-1.3</text>
<text x="317.4" y="237.8">1</text>
<text x="334.6" y="237.8">Durastone BK</text>
<text x="376.3" y="237.8">6 x 215 x 240 mm</text>
</g>
<g font-size="3.8">
<text x="266.7" y="243.1">Descrição</text>
<text x="315.3" y="243">Qtd</text>
<text x="339.2" y="243">Material</text>
<text x="383.5" y="243.1">Dimensão</text>
</g>
<text font-size="3.8" fill="#00f" x="385.4" y="268.8">DELTASOLLUTIONS</text>
<g font-size="3.4">
<text x="257.7" y="25.3">⌀3,4 Passante (10x)</text>
<text x="257.7" y="29.6">⌵ ⌀7,5 X 90°</text>
</g>
<g font-size="3">
<text x="253.2" y="253.5">Nome</text>
<text x="287.2" y="253.5">Data</text>
<text x="304.2" y="253.5">Cliente:</text>
<text x="318.1" y="253.5">Venttos</text>
<text x="236.2" y="263.5">Revisado</text>
<text x="236.2" y="258.2">Projetado</text>
<text x="253.2" y="258.6">Willian Pinheiro</text>
<text x="253.2" y="263.5">Antonio Lucas</text>
<text x="287.3" y="258.6">16/08/2025</text>
<text x="304.2" y="263.3">Código:</text>
<text x="304.2" y="258.2">Projeto:</text>
<text x="318.1" y="263.5">VEJ-00-011C</text>
<text x="318.1" y="258.6">Palete</text>
<text x="236.2" y="268.3">Aprovado</text>
<text x="253.2" y="268.5">Anderson Oliveira</text>
<text x="304.2" y="268.4">Descrição: Base Palete C PCB 17117000005183-1.3</text>
<text x="304.2" y="273.6">Revisão:</text>
<text x="318.1" y="273.5">00</text>
<text x="379.2" y="273.5">Escala:</text>
<text x="396.7" y="273.5">Tamanho:</text>
<text x="304.2" y="278.6">Material:</text>
<text x="318.1" y="278.4">Durastone BK, 6 x 215 x 240 mm</text>
<text x="383.7" y="278.6">1 : 1.5</text>
<text x="403.2" y="278.6">A3</text>
<text x="304.2" y="283.5">Peso:</text>
<text x="318.1" y="283.3">0,463 kg</text>
<text x="396.7" y="283.5">Folha:</text>
<text x="401.9" y="288.5">1 / 1</text>
</g>
<g font-size="2.3">
<text x="239" y="273.4">Tolerância Linear Permitida</text>
<text x="272.3" y="273.2">Tolerância Angular Permitida</text>
<text x="237.2" y="278.3">1~50</text>
<text x="244.8" y="278.3">51~100</text>
<text x="252.7" y="278.3">101~250</text>
<text x="261.1" y="278.3">251~1000</text>
<text x="270.6" y="278.3">0~45°</text>
<text x="278.5" y="278.3">45~90°</text>
<text x="286.7" y="278.3">90~135°</text>
<text x="295.2" y="278.3">135~180°</text>
<text x="235.9" y="287.1">Dimensões em milímetros.</text>
<text x="236.8" y="283.1">±0,05</text>
<text x="245.5" y="283.1">±0,10</text>
<text x="253.8" y="283.1">±0,25</text>
<text x="262.8" y="283.1">±0,5</text>
<text x="270.4" y="283.1">±0,50°</text>
<text x="279" y="283.1">±1,00°</text>
<text x="287.5" y="283.1">±1,50°</text>
<text x="295.8" y="283.1">±2,00°</text>
<text x="303.9" y="287.1">Este desenho é propriedade da DELTA SOLLUTIONS. A reprodução, uso ou</text>
<text x="235.9" y="289.2">Chanfros não especificados 0,5x45°.</text>
<text x="303" y="289.2">divulgação a terceiros não deve ser feita sem prévia autorização.</text>
</g>
</svg>
